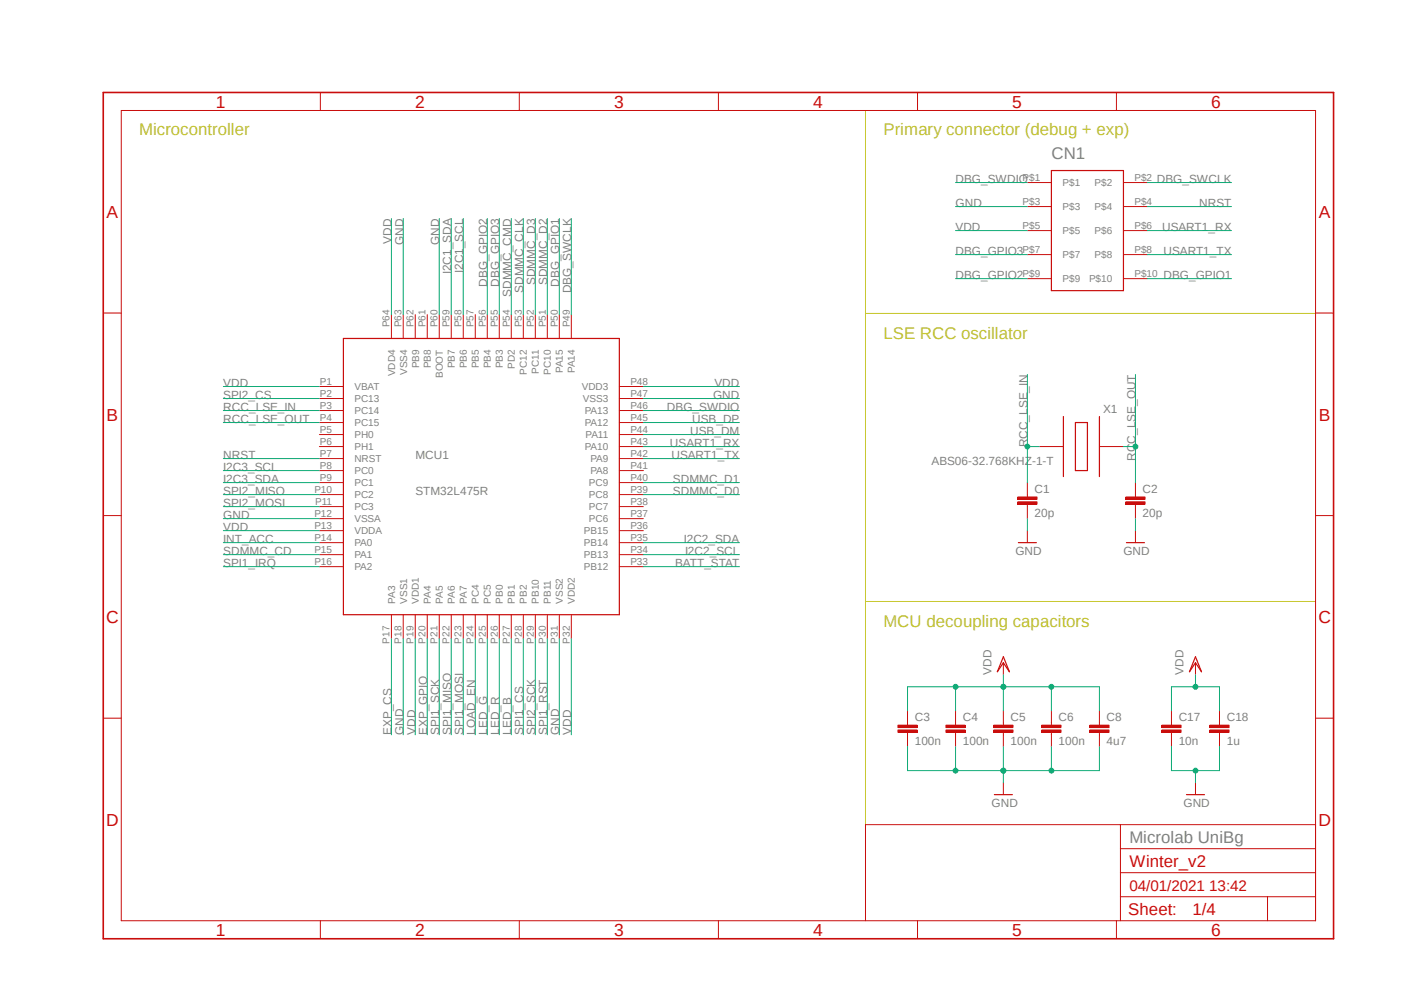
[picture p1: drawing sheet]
<svg xmlns="http://www.w3.org/2000/svg" width="297mm" height="210mm" viewBox="0 0 297 210" stroke-linecap="round" stroke-linejoin="round" font-family="sans-serif">
<path d="M21.3 19.2l261.2 179.9M282.5 19.2l-261.2 179.9" fill="none" stroke="#fff" stroke-width=".21"/>
<path d="M183.1 23.4v151M183.1 66.3h95.2M183.1 127.2h95.2" fill="none" stroke="#c8c832" stroke-width=".21"/>
<g fill="none" stroke="#c90d0c" stroke-width=".21">
<path d="M67.8 19.6v3.8M109.9 19.6v3.8M152 19.6v3.8M194.1 19.6v3.8M236.2 19.6v3.8M25.7 23.4h252.6v171.3h-252.6zM21.8 66.2h3.9M82.8 66.5v5.1M85.3 66.5v5.1M87.8 66.5v5.1M90.4 66.5v5.1M92.9 66.5v5.1"/>
<path d="M95.5 66.5v5.1M98 66.5v5.1M100.5 66.5v5.1M103.1 66.5v5.1M105.6 66.5v5.1M108.2 66.5v5.1M110.7 66.5v5.1M113.2 66.5v5.1M115.8 66.5v5.1M118.3 66.5v5.1M120.9 66.5v5.1M278.3 66.2h3.8"/>
<path d="M67.6 81.7h5M67.6 84.3h5M67.6 86.8h5M67.6 89.4h5M67.6 91.9h5M67.6 94.4h5M67.6 97h5M67.6 99.5h5M131 81.7h5.1M131 84.3h5.1M131 86.8h5.1M131 89.4h5.1"/>
<path d="M131 91.9h5.1M131 94.4h5.1M131 97h5.1M131 99.5h5.1M219.9 94.4h5.1M232.6 94.4h5.1M21.8 109.1h3.9M67.6 102.1h5M67.6 104.6h5M67.6 107.1h5M67.6 109.7h5M67.6 112.2h5"/>
<path d="M67.6 114.8h5M67.6 117.3h5M67.6 119.8h5M131 102.1h5.1M131 104.6h5.1M131 107.1h5.1M131 109.7h5.1M131 112.2h5.1M131 114.8h5.1M131 117.3h5.1M131 119.8h5.1M217.3 104.6v.5"/>
<path d="M217.3 106.6v.5M278.3 109.1h3.8M82.8 130v5.1M85.3 130v5.1M87.8 130v5.1M90.4 130v5.1M92.9 130v5.1M95.5 130v5.1M98 130v5.1M100.5 130v5.1M103.1 130v5.1M105.6 130v5.1"/>
<path d="M108.2 130v5.1M110.7 130v5.1M113.2 130v5.1M115.8 130v5.1M118.3 130v5.1M120.9 130v5.1M21.8 151.9h3.9M278.3 151.9h3.8M237 174.4v20.3M237 179.5h41.3M278.3 174.4h-95.2v20.3M67.8 194.7v3.8"/>
<path d="M109.9 194.7v3.8M152 194.7v3.8M194.1 194.7v3.8M236.2 194.7v3.8M237 189.7h41.3M237 184.6h41.3M268.1 189.7v5"/>
</g>
<path d="M21.8 19.6h260.3v178.9h-260.3z" fill="none" stroke="#c90d0c" stroke-width=".34"/>
<path d="M72.6 71.6h58.4v58.4h-58.4zM225 88.1v12.7M227.5 89.4h2.5v10.1h-2.5zM232.6 88.1v12.7" fill="none" stroke="#c90d0c" stroke-width=".25"/>
<path d="M215.3 106.1h4.1v.5h-4.1z" fill-rule="evenodd" fill="#c90d0c"/>
<path d="M215.3 106.1h4.1v.5h-4.1z" fill="none" stroke="#c90d0c" stroke-width=".21"/>
<path d="M215.3 105.1h4.1v.5h-4.1z" fill-rule="evenodd" fill="#c90d0c"/>
<path d="M215.3 105.1h4.1v.5h-4.1zM217.3 102.1v2.5M217.3 107.1v2.6M240.2 104.6v.5M240.2 106.6v.5" fill="none" stroke="#c90d0c" stroke-width=".21"/>
<path d="M238.2 106.1h4v.5h-4z" fill-rule="evenodd" fill="#c90d0c"/>
<path d="M238.2 106.1h4v.5h-4z" fill="none" stroke="#c90d0c" stroke-width=".21"/>
<path d="M238.2 105.1h4v.5h-4z" fill-rule="evenodd" fill="#c90d0c"/>
<path d="M217.3 112.2v2.6M238.2 105.1h4v.5h-4zM240.2 102.1v2.5M240.2 107.1v2.6M240.2 112.2v2.6M192 152.9v.5M192 154.9v.5" fill="none" stroke="#c90d0c" stroke-width=".21"/>
<path d="M215.4 114.8h3.8M238.3 114.8h3.8" fill="none" stroke="#c90d0c" stroke-width=".25"/>
<path d="M189.9 154.4h4.1v.5h-4.1z" fill-rule="evenodd" fill="#c90d0c"/>
<path d="M189.9 154.4h4.1v.5h-4.1z" fill="none" stroke="#c90d0c" stroke-width=".21"/>
<path d="M189.9 153.4h4.1v.5h-4.1z" fill-rule="evenodd" fill="#c90d0c"/>
<path d="M189.9 153.4h4.1v.5h-4.1zM192 150.3v2.6M192 155.4v2.5M202.1 152.9v.5M202.1 154.9v.5" fill="none" stroke="#c90d0c" stroke-width=".21"/>
<path d="M200.1 154.4h4.1v.5h-4.1z" fill-rule="evenodd" fill="#c90d0c"/>
<path d="M200.1 154.4h4.1v.5h-4.1z" fill="none" stroke="#c90d0c" stroke-width=".21"/>
<path d="M200.1 153.4h4.1v.5h-4.1z" fill-rule="evenodd" fill="#c90d0c"/>
<path d="M200.1 153.4h4.1v.5h-4.1zM202.1 150.3v2.6M202.1 155.4v2.5M212.3 152.9v.5M212.3 154.9v.5" fill="none" stroke="#c90d0c" stroke-width=".21"/>
<path d="M210.2 154.4h4.1v.5h-4.1z" fill-rule="evenodd" fill="#c90d0c"/>
<path d="M210.2 154.4h4.1v.5h-4.1z" fill="none" stroke="#c90d0c" stroke-width=".21"/>
<path d="M210.2 153.4h4.1v.5h-4.1z" fill-rule="evenodd" fill="#c90d0c"/>
<path d="M210.2 153.4h4.1v.5h-4.1zM212.3 150.3v2.6M212.3 155.4v2.5M222.4 152.9v.5M222.4 154.9v.5" fill="none" stroke="#c90d0c" stroke-width=".21"/>
<path d="M220.4 154.4h4.1v.5h-4.1z" fill-rule="evenodd" fill="#c90d0c"/>
<path d="M220.4 154.4h4.1v.5h-4.1z" fill="none" stroke="#c90d0c" stroke-width=".21"/>
<path d="M220.4 153.4h4.1v.5h-4.1z" fill-rule="evenodd" fill="#c90d0c"/>
<path d="M220.4 153.4h4.1v.5h-4.1zM222.4 150.3v2.6M222.4 155.4v2.5M232.6 152.9v.5M232.6 154.9v.5" fill="none" stroke="#c90d0c" stroke-width=".21"/>
<path d="M230.5 154.4h4.1v.5h-4.1z" fill-rule="evenodd" fill="#c90d0c"/>
<path d="M230.5 154.4h4.1v.5h-4.1z" fill="none" stroke="#c90d0c" stroke-width=".21"/>
<path d="M230.5 153.4h4.1v.5h-4.1z" fill-rule="evenodd" fill="#c90d0c"/>
<g fill="none" stroke="#c90d0c" stroke-width=".21">
<path d="M217.3 38.6h5.1M237.7 38.6h5M217.3 43.7h5.1M217.3 48.8h5.1M217.3 53.8h5.1M217.3 58.9h5.1M237.7 43.7h5M237.7 48.8h5M237.7 53.8h5M237.7 58.9h5M212.3 140.2v2.5M230.5 153.4h4.1v.5h-4.1z"/>
<path d="M232.6 150.3v2.6M232.6 155.4v2.5M247.8 152.9v.5M247.8 154.9v.5M212.3 165.5v2.6"/>
</g>
<path d="M222.4 36.1h15.3v25.4h-15.3zM212.3 138.9l1.2 3.2-1.2-1.9-1.3 1.9zM210.4 168.1h3.8" fill="none" stroke="#c90d0c" stroke-width=".25"/>
<path d="M245.8 154.4h4.1v.5h-4.1z" fill-rule="evenodd" fill="#c90d0c"/>
<path d="M245.8 154.4h4.1v.5h-4.1z" fill="none" stroke="#c90d0c" stroke-width=".21"/>
<path d="M245.8 153.4h4.1v.5h-4.1z" fill-rule="evenodd" fill="#c90d0c"/>
<path d="M245.8 153.4h4.1v.5h-4.1zM247.8 150.3v2.6M247.8 155.4v2.5M258 152.9v.5M258 154.9v.5" fill="none" stroke="#c90d0c" stroke-width=".21"/>
<path d="M255.9 154.4h4.1v.5h-4.1z" fill-rule="evenodd" fill="#c90d0c"/>
<path d="M255.9 154.4h4.1v.5h-4.1z" fill="none" stroke="#c90d0c" stroke-width=".21"/>
<path d="M255.9 153.4h4.1v.5h-4.1z" fill-rule="evenodd" fill="#c90d0c"/>
<path d="M252.9 140.2v2.5M255.9 153.4h4.1v.5h-4.1zM258 150.3v2.6M258 155.4v2.5M252.9 165.5v2.6" fill="none" stroke="#c90d0c" stroke-width=".21"/>
<path d="M252.9 138.9l1.3 3.2-1.3-1.9-1.3 1.9zM251 168.1h3.8" fill="none" stroke="#c90d0c" stroke-width=".25"/>
<path d="M85.3 46.2v20.3M92.9 46.2v20.3M136.1 84.3h20.3M47.2 109.7h20.4M217.3 109.7v2.5M240.2 109.7v2.5M85.3 135.1v20.3M110.7 135.1v20.3M118.3 135.1v20.3M192 157.9v5.1h40.6v-5.1M222.4 157.9v5.1" fill="none" stroke="#0dab76" stroke-width=".21"/>
<circle cx="222.4" cy="163" r=".51" fill="#0dab76"/>
<g fill="none" stroke="#0dab76" stroke-width=".21">
<path d="M212.3 157.9v5.1"/>
<circle cx="222.4" cy="163" r=".51"/>
</g>
<circle cx="212.3" cy="163" r=".51" fill="#0dab76"/>
<g fill="none" stroke="#0dab76" stroke-width=".21">
<path d="M202.1 157.9v5.1"/>
<circle cx="212.3" cy="163" r=".51"/>
</g>
<circle cx="202.1" cy="163" r=".51" fill="#0dab76"/>
<g fill="none" stroke="#0dab76" stroke-width=".21">
<path d="M212.3 163v2.5"/>
<circle cx="202.1" cy="163" r=".51"/>
</g>
<circle cx="212.3" cy="163" r=".51" fill="#0dab76"/>
<g fill="none" stroke="#0dab76" stroke-width=".21">
<path d="M247.8 157.9v5.1h10.2v-5.1M252.9 163v2.5"/>
<circle cx="212.3" cy="163" r=".51"/>
</g>
<circle cx="252.9" cy="163" r=".51" fill="#0dab76"/>
<g fill="none" stroke="#0dab76" stroke-width=".21">
<path d="M82.8 46.2v20.3M202.1 43.7h15.2M47.2 81.7h20.4M136.1 81.7h20.3M47.2 112.2h20.4M87.8 135.1v20.3M120.9 135.1v20.3M192 150.3v-5.1h40.6v5.1M222.4 145.2v5.1"/>
<circle cx="252.9" cy="163" r=".51"/>
</g>
<circle cx="222.4" cy="145.2" r=".51" fill="#0dab76"/>
<g fill="none" stroke="#0dab76" stroke-width=".21">
<path d="M212.3 145.2v5.1"/>
<circle cx="222.4" cy="145.2" r=".51"/>
</g>
<circle cx="212.3" cy="145.2" r=".51" fill="#0dab76"/>
<g fill="none" stroke="#0dab76" stroke-width=".21">
<path d="M202.1 145.2v5.1"/>
<circle cx="212.3" cy="145.2" r=".51"/>
</g>
<circle cx="202.1" cy="145.2" r=".51" fill="#0dab76"/>
<g fill="none" stroke="#0dab76" stroke-width=".21">
<path d="M212.3 142.7v2.5"/>
<circle cx="202.1" cy="145.2" r=".51"/>
</g>
<circle cx="212.3" cy="145.2" r=".51" fill="#0dab76"/>
<g fill="none" stroke="#0dab76" stroke-width=".21">
<path d="M202.1 48.8h15.2M247.8 150.3v-5.1h10.2v5.1M252.9 142.7v2.5"/>
<circle cx="212.3" cy="145.2" r=".51"/>
</g>
<circle cx="252.9" cy="145.2" r=".51" fill="#0dab76"/>
<g fill="none" stroke="#0dab76" stroke-width=".21">
<path d="M242.7 43.7h17.8M240.2 79.2v22.9M47.2 97h20.4M47.2 89.4h20.4M237.7 94.4h2.5M47.2 119.8h20.4M47.2 114.8h20.4M92.9 135.1v20.3M95.5 135.1v20.3M98 135.1v20.3M115.8 135.1v20.3"/>
<circle cx="252.9" cy="145.2" r=".51"/>
</g>
<circle cx="240.2" cy="94.4" r=".51" fill="#0dab76"/>
<g fill="none" stroke="#0dab76" stroke-width=".21">
<path d="M217.3 79.2v22.9M47.2 86.8h20.4M217.3 94.4h2.6"/>
<circle cx="240.2" cy="94.4" r=".51"/>
</g>
<circle cx="217.3" cy="94.4" r=".51" fill="#0dab76"/>
<g fill="none" stroke="#0dab76" stroke-width=".21">
<path d="M202.1 38.6h15.2M242.7 38.6h17.8M95.5 46.2v20.3M98 46.2v20.3M103.1 46.2v20.3M105.6 46.2v20.3M108.2 46.2v20.3M110.7 46.2v20.3M113.2 46.2v20.3M115.8 46.2v20.3M118.3 46.2v20.3M120.9 46.2v20.3"/>
<path d="M202.1 58.9h15.2M202.1 53.8h15.2M242.7 58.9h17.8M242.7 53.8h17.8M242.7 48.8h17.8M47.2 99.5h20.4M47.2 84.3h20.4M136.1 86.8h20.3M136.1 89.4h20.3M136.1 91.9h20.3M136.1 94.4h20.3M136.1 97h20.3"/>
<path d="M47.2 104.6h20.4M47.2 102.1h20.4M47.2 107.1h20.4M47.2 117.3h20.4M136.1 104.6h20.3M136.1 102.1h20.3M136.1 117.3h20.3M136.1 114.8h20.3M136.1 119.8h20.3M82.8 135.1v20.3M90.4 135.1v20.3M100.5 135.1v20.3"/>
<path d="M103.1 135.1v20.3M105.6 135.1v20.3M108.2 135.1v20.3M113.2 135.1v20.3"/>
<circle cx="217.3" cy="94.4" r=".51"/>
</g>
<g font-size="3.7" fill="#c90d0c">
<text x="45.7" y="22.8">1</text>
<text x="87.8" y="22.8">2</text>
<text x="129.9" y="22.8">3</text>
<text x="172" y="22.8">4</text>
<text x="214.1" y="22.8">5</text>
<text x="256.3" y="22.8">6</text>
<text x="22.5" y="46.1">A</text>
<text x="279" y="46.1">A</text>
<text x="22.5" y="88.9">B</text>
<text x="279" y="88.9">B</text>
<text x="22.4" y="131.8">C</text>
<text x="278.9" y="131.8">C</text>
<text x="22.4" y="174.6">D</text>
<text x="278.9" y="174.6">D</text>
<text x="45.7" y="197.9">1</text>
<text x="87.8" y="197.9">2</text>
<text x="129.9" y="197.9">3</text>
<text x="172" y="197.9">4</text>
<text x="214.1" y="197.9">5</text>
<text x="256.3" y="197.9">6</text>
</g>
<g font-size="3.6" fill="#c8c832">
<text x="29.5" y="28.4">Microcontroller</text>
<text x="186.9" y="28.4">Primary connector (debug + exp)</text>
<text x="186.9" y="71.6">LSE RCC oscillator</text>
<text x="186.9" y="132.5">MCU decoupling capacitors</text>
</g>
<g font-size="3.6" fill="#808080">
<text x="222.4" y="33.5">CN1</text>
<text x="238.9" y="178.2">Microlab UniBg</text>
</g>
<g font-size="3.6" fill="#c90d0c">
<text x="238.9" y="183.3">Winter_v2</text>
<text x="238.7" y="193.6">Sheet:</text>
<text x="252.3" y="193.5">1/4</text>
</g>
<text font-size="3.2" fill="#c90d0c" x="238.9" y="188.4">04/01/2021 13:42</text>
<g font-size="2.5" fill="#808080">
<text x="202.1" y="38.6">DBG_SWDIO</text>
<text x="244.7" y="38.6">DBG_SWCLK</text>
<text x="202.1" y="43.7">GND</text>
<text x="253.7" y="43.7">NRST</text>
<text x="82.8" y="51.5" transform="rotate(-90 82.8 51.5)">VDD</text>
<text x="85.3" y="51.8" transform="rotate(-90 85.3 51.8)">GND</text>
<text x="92.9" y="51.8" transform="rotate(-90 92.9 51.8)">GND</text>
<text x="202.1" y="48.8">VDD</text>
<text x="202.1" y="53.8">DBG_GPIO3</text>
<text x="245.8" y="48.8">USART1_RX</text>
<text x="246.1" y="53.8">USART1_TX</text>
<text x="95.5" y="58" transform="rotate(-90 95.5 58)">I2C1_SDA</text>
<text x="98" y="57.7" transform="rotate(-90 98 57.7)">I2C1_SCL</text>
<text x="202.1" y="58.9">DBG_GPIO2</text>
<text x="246.1" y="58.9">DBG_GPIO1</text>
<text x="103.1" y="60.6" transform="rotate(-90 103.1 60.6)">DBG_GPIO2</text>
<text x="105.6" y="60.6" transform="rotate(-90 105.6 60.6)">DBG_GPIO3</text>
<text x="108.2" y="62.8" transform="rotate(-90 108.2 62.8)">SDMMC_CMD</text>
<text x="110.7" y="61.9" transform="rotate(-90 110.7 61.9)">SDMMC_CLK</text>
<text x="113.2" y="60.3" transform="rotate(-90 113.2 60.3)">SDMMC_D3</text>
<text x="115.8" y="60.3" transform="rotate(-90 115.8 60.3)">SDMMC_D2</text>
<text x="118.3" y="60.6" transform="rotate(-90 118.3 60.6)">DBG_GPIO1</text>
<text x="120.9" y="62" transform="rotate(-90 120.9 62)">DBG_SWCLK</text>
<text x="47.2" y="81.7">VDD</text>
<text x="151.1" y="81.7">VDD</text>
<text x="47.2" y="89.4">RCC_LSE_OUT</text>
<text x="47.2" y="86.8">RCC_LSE_IN</text>
<text x="47.2" y="84.3">SPI2_CS</text>
<text x="141.1" y="86.8">DBG_SWDIO</text>
<text x="146.4" y="89.4">USB_DP</text>
<text x="150.8" y="84.3">GND</text>
<text x="233.3" y="87.3">X1</text>
<text x="141.7" y="94.4">USART1_RX</text>
<text x="146" y="91.9">USB_DM</text>
<text x="217.3" y="94.6" transform="rotate(-90 217.3 94.6)">RCC_LSE_IN</text>
<text x="47.2" y="97">NRST</text>
<text x="47.2" y="99.5">I2C3_SCL</text>
<text x="87.9" y="97">MCU1</text>
<text x="142" y="97">USART1_TX</text>
<text x="197.1" y="98.3">ABS06-32.768KHZ-1-T</text>
<text x="240.2" y="97.5" transform="rotate(-90 240.2 97.5)">RCC_LSE_OUT</text>
<text x="47.2" y="102.1">I2C3_SDA</text>
<text x="47.2" y="104.6">SPI2_MISO</text>
<text x="47.2" y="107.1">SPI2_MOSI</text>
<text x="87.9" y="104.6">STM32L475R</text>
<text x="142.4" y="104.6">SDMMC_D0</text>
<text x="142.4" y="102.1">SDMMC_D1</text>
<text x="218.9" y="104.2">C1</text>
<text x="241.7" y="104.2">C2</text>
<text x="47.2" y="109.7">GND</text>
<text x="47.2" y="112.2">VDD</text>
<text x="218.9" y="109.3">20p</text>
<text x="241.7" y="109.3">20p</text>
<text x="47.2" y="119.8">SPI1_IRQ</text>
<text x="47.2" y="114.8">INT_ACC</text>
<text x="47.2" y="117.3">SDMMC_CD</text>
<text x="142.8" y="119.8">BATT_STAT</text>
<text x="144.7" y="114.8">I2C2_SDA</text>
<text x="144.9" y="117.3">I2C2_SCL</text>
<text x="214.8" y="117.3">GND</text>
<text x="237.7" y="117.3">GND</text>
<text x="209.8" y="142.7" transform="rotate(-90 209.8 142.7)">VDD</text>
<text x="250.4" y="142.7" transform="rotate(-90 250.4 142.7)">VDD</text>
<text x="82.8" y="155.4" transform="rotate(-90 82.8 155.4)">EXP_CS</text>
<text x="85.3" y="155.4" transform="rotate(-90 85.3 155.4)">GND</text>
<text x="87.9" y="155.4" transform="rotate(-90 87.9 155.4)">VDD</text>
<text x="90.4" y="155.4" transform="rotate(-90 90.4 155.4)">EXP_GPIO</text>
<text x="92.9" y="155.4" transform="rotate(-90 92.9 155.4)">SPI1_SCK</text>
<text x="95.5" y="155.4" transform="rotate(-90 95.5 155.4)">SPI1_MISO</text>
<text x="98" y="155.4" transform="rotate(-90 98 155.4)">SPI1_MOSI</text>
<text x="100.5" y="155.4" transform="rotate(-90 100.5 155.4)">LOAD_EN</text>
<text x="103.1" y="155.4" transform="rotate(-90 103.1 155.4)">LED_G</text>
<text x="105.6" y="155.4" transform="rotate(-90 105.6 155.4)">LED_R</text>
<text x="108.2" y="155.4" transform="rotate(-90 108.2 155.4)">LED_B</text>
<text x="110.7" y="155.4" transform="rotate(-90 110.7 155.4)">SPI1_CS</text>
<text x="113.2" y="155.4" transform="rotate(-90 113.2 155.4)">SPI2_SCK</text>
<text x="115.8" y="155.4" transform="rotate(-90 115.8 155.4)">SPI1_RST</text>
<text x="118.3" y="155.4" transform="rotate(-90 118.3 155.4)">GND</text>
<text x="120.9" y="155.4" transform="rotate(-90 120.9 155.4)">VDD</text>
<text x="193.5" y="152.5">C3</text>
<text x="203.7" y="152.5">C4</text>
<text x="213.8" y="152.5">C5</text>
<text x="224" y="152.5">C6</text>
<text x="234.1" y="152.5">C8</text>
<text x="249.3" y="152.5">C17</text>
<text x="259.5" y="152.5">C18</text>
<text x="193.5" y="157.6">100n</text>
<text x="203.7" y="157.6">100n</text>
<text x="213.8" y="157.6">100n</text>
<text x="224" y="157.6">100n</text>
<text x="234.1" y="157.6">4u7</text>
<text x="249.3" y="157.6">10n</text>
<text x="259.5" y="157.6">1u</text>
<text x="209.8" y="170.6">GND</text>
<text x="250.4" y="170.6">GND</text>
</g>
<g font-size="2.1" fill="#808080">
<text x="216.3" y="38.2">P$1</text>
<text x="224.8" y="39.4">P$1</text>
<text x="231.6" y="39.4">P$2</text>
<text x="240" y="38.2">P$2</text>
<text x="216.3" y="43.3">P$3</text>
<text x="224.8" y="44.4">P$3</text>
<text x="231.6" y="44.4">P$4</text>
<text x="240" y="43.3">P$4</text>
<text x="216.3" y="48.4">P$5</text>
<text x="216.3" y="53.5">P$7</text>
<text x="224.8" y="49.5">P$5</text>
<text x="231.6" y="49.5">P$6</text>
<text x="240" y="48.4">P$6</text>
<text x="240" y="53.5">P$8</text>
<text x="216.3" y="58.5">P$9</text>
<text x="224.8" y="54.6">P$7</text>
<text x="224.8" y="59.7">P$9</text>
<text x="230.4" y="59.7">P$10</text>
<text x="231.6" y="54.6">P$8</text>
<text x="240" y="58.5">P$10</text>
<text x="82.4" y="69.3" transform="rotate(-90 82.4 69.3)">P64</text>
<text x="85" y="69.3" transform="rotate(-90 85 69.3)">P63</text>
<text x="87.5" y="69.3" transform="rotate(-90 87.5 69.3)">P62</text>
<text x="90" y="69.3" transform="rotate(-90 90 69.3)">P61</text>
<text x="92.6" y="69.3" transform="rotate(-90 92.6 69.3)">P60</text>
<text x="95.1" y="69.3" transform="rotate(-90 95.1 69.3)">P59</text>
<text x="97.7" y="69.3" transform="rotate(-90 97.7 69.3)">P58</text>
<text x="100.2" y="69.3" transform="rotate(-90 100.2 69.3)">P57</text>
<text x="102.7" y="69.3" transform="rotate(-90 102.7 69.3)">P56</text>
<text x="105.3" y="69.3" transform="rotate(-90 105.3 69.3)">P55</text>
<text x="107.8" y="69.3" transform="rotate(-90 107.8 69.3)">P54</text>
<text x="110.4" y="69.3" transform="rotate(-90 110.4 69.3)">P53</text>
<text x="112.9" y="69.3" transform="rotate(-90 112.9 69.3)">P52</text>
<text x="115.4" y="69.3" transform="rotate(-90 115.4 69.3)">P51</text>
<text x="118" y="69.3" transform="rotate(-90 118 69.3)">P50</text>
<text x="120.5" y="69.3" transform="rotate(-90 120.5 69.3)">P49</text>
<text x="88.6" y="77.9" transform="rotate(-90 88.6 77.9)">PB9</text>
<text x="91.1" y="77.9" transform="rotate(-90 91.1 77.9)">PB8</text>
<text x="96.2" y="77.9" transform="rotate(-90 96.2 77.9)">PB7</text>
<text x="98.8" y="77.9" transform="rotate(-90 98.8 77.9)">PB6</text>
<text x="101.3" y="77.9" transform="rotate(-90 101.3 77.9)">PB5</text>
<text x="103.8" y="77.9" transform="rotate(-90 103.8 77.9)">PB4</text>
<text x="106.4" y="77.9" transform="rotate(-90 106.4 77.9)">PB3</text>
<text x="67.7" y="81.4">P1</text>
<text x="67.7" y="83.9">P2</text>
<text x="75" y="82.5">VBAT</text>
<text x="83.6" y="79.6" transform="rotate(-90 83.6 79.6)">VDD4</text>
<text x="86.1" y="79.3" transform="rotate(-90 86.1 79.3)">VSS4</text>
<text x="93.7" y="80" transform="rotate(-90 93.7 80)">BOOT</text>
<text x="108.9" y="78.1" transform="rotate(-90 108.9 78.1)">PD2</text>
<text x="111.5" y="79.2" transform="rotate(-90 111.5 79.2)">PC12</text>
<text x="114" y="79.1" transform="rotate(-90 114 79.1)">PC11</text>
<text x="116.5" y="79.2" transform="rotate(-90 116.5 79.2)">PC10</text>
<text x="119.1" y="79" transform="rotate(-90 119.1 79)">PA15</text>
<text x="121.6" y="79" transform="rotate(-90 121.6 79)">PA14</text>
<text x="123.1" y="82.5">VDD3</text>
<text x="133.3" y="83.9">P47</text>
<text x="133.3" y="81.4">P48</text>
<text x="67.7" y="86.5">P3</text>
<text x="67.7" y="89">P4</text>
<text x="75" y="85">PC13</text>
<text x="75" y="87.6">PC14</text>
<text x="123.3" y="85">VSS3</text>
<text x="123.7" y="87.6">PA13</text>
<text x="133.3" y="89">P45</text>
<text x="133.3" y="86.5">P46</text>
<text x="67.7" y="91.6">P5</text>
<text x="67.7" y="94.1">P6</text>
<text x="75" y="90.1">PC15</text>
<text x="75" y="92.7">PH0</text>
<text x="75" y="95.2">PH1</text>
<text x="123.7" y="95.2">PA10</text>
<text x="123.7" y="90.1">PA12</text>
<text x="123.9" y="92.7">PA11</text>
<text x="133.3" y="94.1">P43</text>
<text x="133.3" y="91.6">P44</text>
<text x="67.7" y="96.6">P7</text>
<text x="67.7" y="99.2">P8</text>
<text x="67.7" y="101.7">P9</text>
<text x="75" y="97.7">NRST</text>
<text x="75" y="100.3">PC0</text>
<text x="124.9" y="100.3">PA8</text>
<text x="124.9" y="97.7">PA9</text>
<text x="133.3" y="101.7">P40</text>
<text x="133.3" y="99.2">P41</text>
<text x="133.3" y="96.6">P42</text>
<text x="66.5" y="104.3">P10</text>
<text x="66.7" y="106.8">P11</text>
<text x="75" y="102.8">PC1</text>
<text x="75" y="105.4">PC2</text>
<text x="75" y="107.9">PC3</text>
<text x="124.6" y="107.9">PC7</text>
<text x="124.6" y="105.4">PC8</text>
<text x="124.6" y="102.8">PC9</text>
<text x="133.3" y="106.8">P38</text>
<text x="133.3" y="104.3">P39</text>
<text x="66.5" y="109.3">P12</text>
<text x="66.5" y="111.9">P13</text>
<text x="75" y="110.4">VSSA</text>
<text x="75" y="113">VDDA</text>
<text x="123.5" y="113">PB15</text>
<text x="124.6" y="110.4">PC6</text>
<text x="133.3" y="111.9">P36</text>
<text x="133.3" y="109.3">P37</text>
<text x="66.5" y="114.4">P14</text>
<text x="66.5" y="117">P15</text>
<text x="66.5" y="119.5">P16</text>
<text x="75" y="115.5">PA0</text>
<text x="75" y="118.1">PA1</text>
<text x="123.5" y="118.1">PB13</text>
<text x="123.5" y="115.5">PB14</text>
<text x="133.3" y="119.5">P33</text>
<text x="133.3" y="117">P34</text>
<text x="133.3" y="114.4">P35</text>
<text x="75" y="120.6">PA2</text>
<text x="123.5" y="120.6">PB12</text>
<text x="83.6" y="127.7" transform="rotate(-90 83.6 127.7)">PA3</text>
<text x="86.1" y="127.7" transform="rotate(-90 86.1 127.7)">VSS1</text>
<text x="88.6" y="127.7" transform="rotate(-90 88.6 127.7)">VDD1</text>
<text x="91.1" y="127.7" transform="rotate(-90 91.1 127.7)">PA4</text>
<text x="93.7" y="127.7" transform="rotate(-90 93.7 127.7)">PA5</text>
<text x="96.2" y="127.7" transform="rotate(-90 96.2 127.7)">PA6</text>
<text x="98.8" y="127.7" transform="rotate(-90 98.8 127.7)">PA7</text>
<text x="101.3" y="127.7" transform="rotate(-90 101.3 127.7)">PC4</text>
<text x="103.8" y="127.7" transform="rotate(-90 103.8 127.7)">PC5</text>
<text x="106.4" y="127.7" transform="rotate(-90 106.4 127.7)">PB0</text>
<text x="108.9" y="127.7" transform="rotate(-90 108.9 127.7)">PB1</text>
<text x="111.5" y="127.7" transform="rotate(-90 111.5 127.7)">PB2</text>
<text x="114" y="127.7" transform="rotate(-90 114 127.7)">PB10</text>
<text x="116.5" y="127.7" transform="rotate(-90 116.5 127.7)">PB11</text>
<text x="119.1" y="127.7" transform="rotate(-90 119.1 127.7)">VSS2</text>
<text x="121.6" y="127.7" transform="rotate(-90 121.6 127.7)">VDD2</text>
<text x="82.4" y="136.1" transform="rotate(-90 82.4 136.1)">P17</text>
<text x="85" y="136.1" transform="rotate(-90 85 136.1)">P18</text>
<text x="87.5" y="136.1" transform="rotate(-90 87.5 136.1)">P19</text>
<text x="90" y="136.1" transform="rotate(-90 90 136.1)">P20</text>
<text x="92.6" y="136.1" transform="rotate(-90 92.6 136.1)">P21</text>
<text x="95.1" y="136.1" transform="rotate(-90 95.1 136.1)">P22</text>
<text x="97.7" y="136.1" transform="rotate(-90 97.7 136.1)">P23</text>
<text x="100.2" y="136.1" transform="rotate(-90 100.2 136.1)">P24</text>
<text x="102.7" y="136.1" transform="rotate(-90 102.7 136.1)">P25</text>
<text x="105.3" y="136.1" transform="rotate(-90 105.3 136.1)">P26</text>
<text x="107.8" y="136.1" transform="rotate(-90 107.8 136.1)">P27</text>
<text x="110.4" y="136.1" transform="rotate(-90 110.4 136.1)">P28</text>
<text x="112.9" y="136.1" transform="rotate(-90 112.9 136.1)">P29</text>
<text x="115.4" y="136.1" transform="rotate(-90 115.4 136.1)">P30</text>
<text x="118" y="136.1" transform="rotate(-90 118 136.1)">P31</text>
<text x="120.5" y="136.1" transform="rotate(-90 120.5 136.1)">P32</text>
</g>
</svg>
